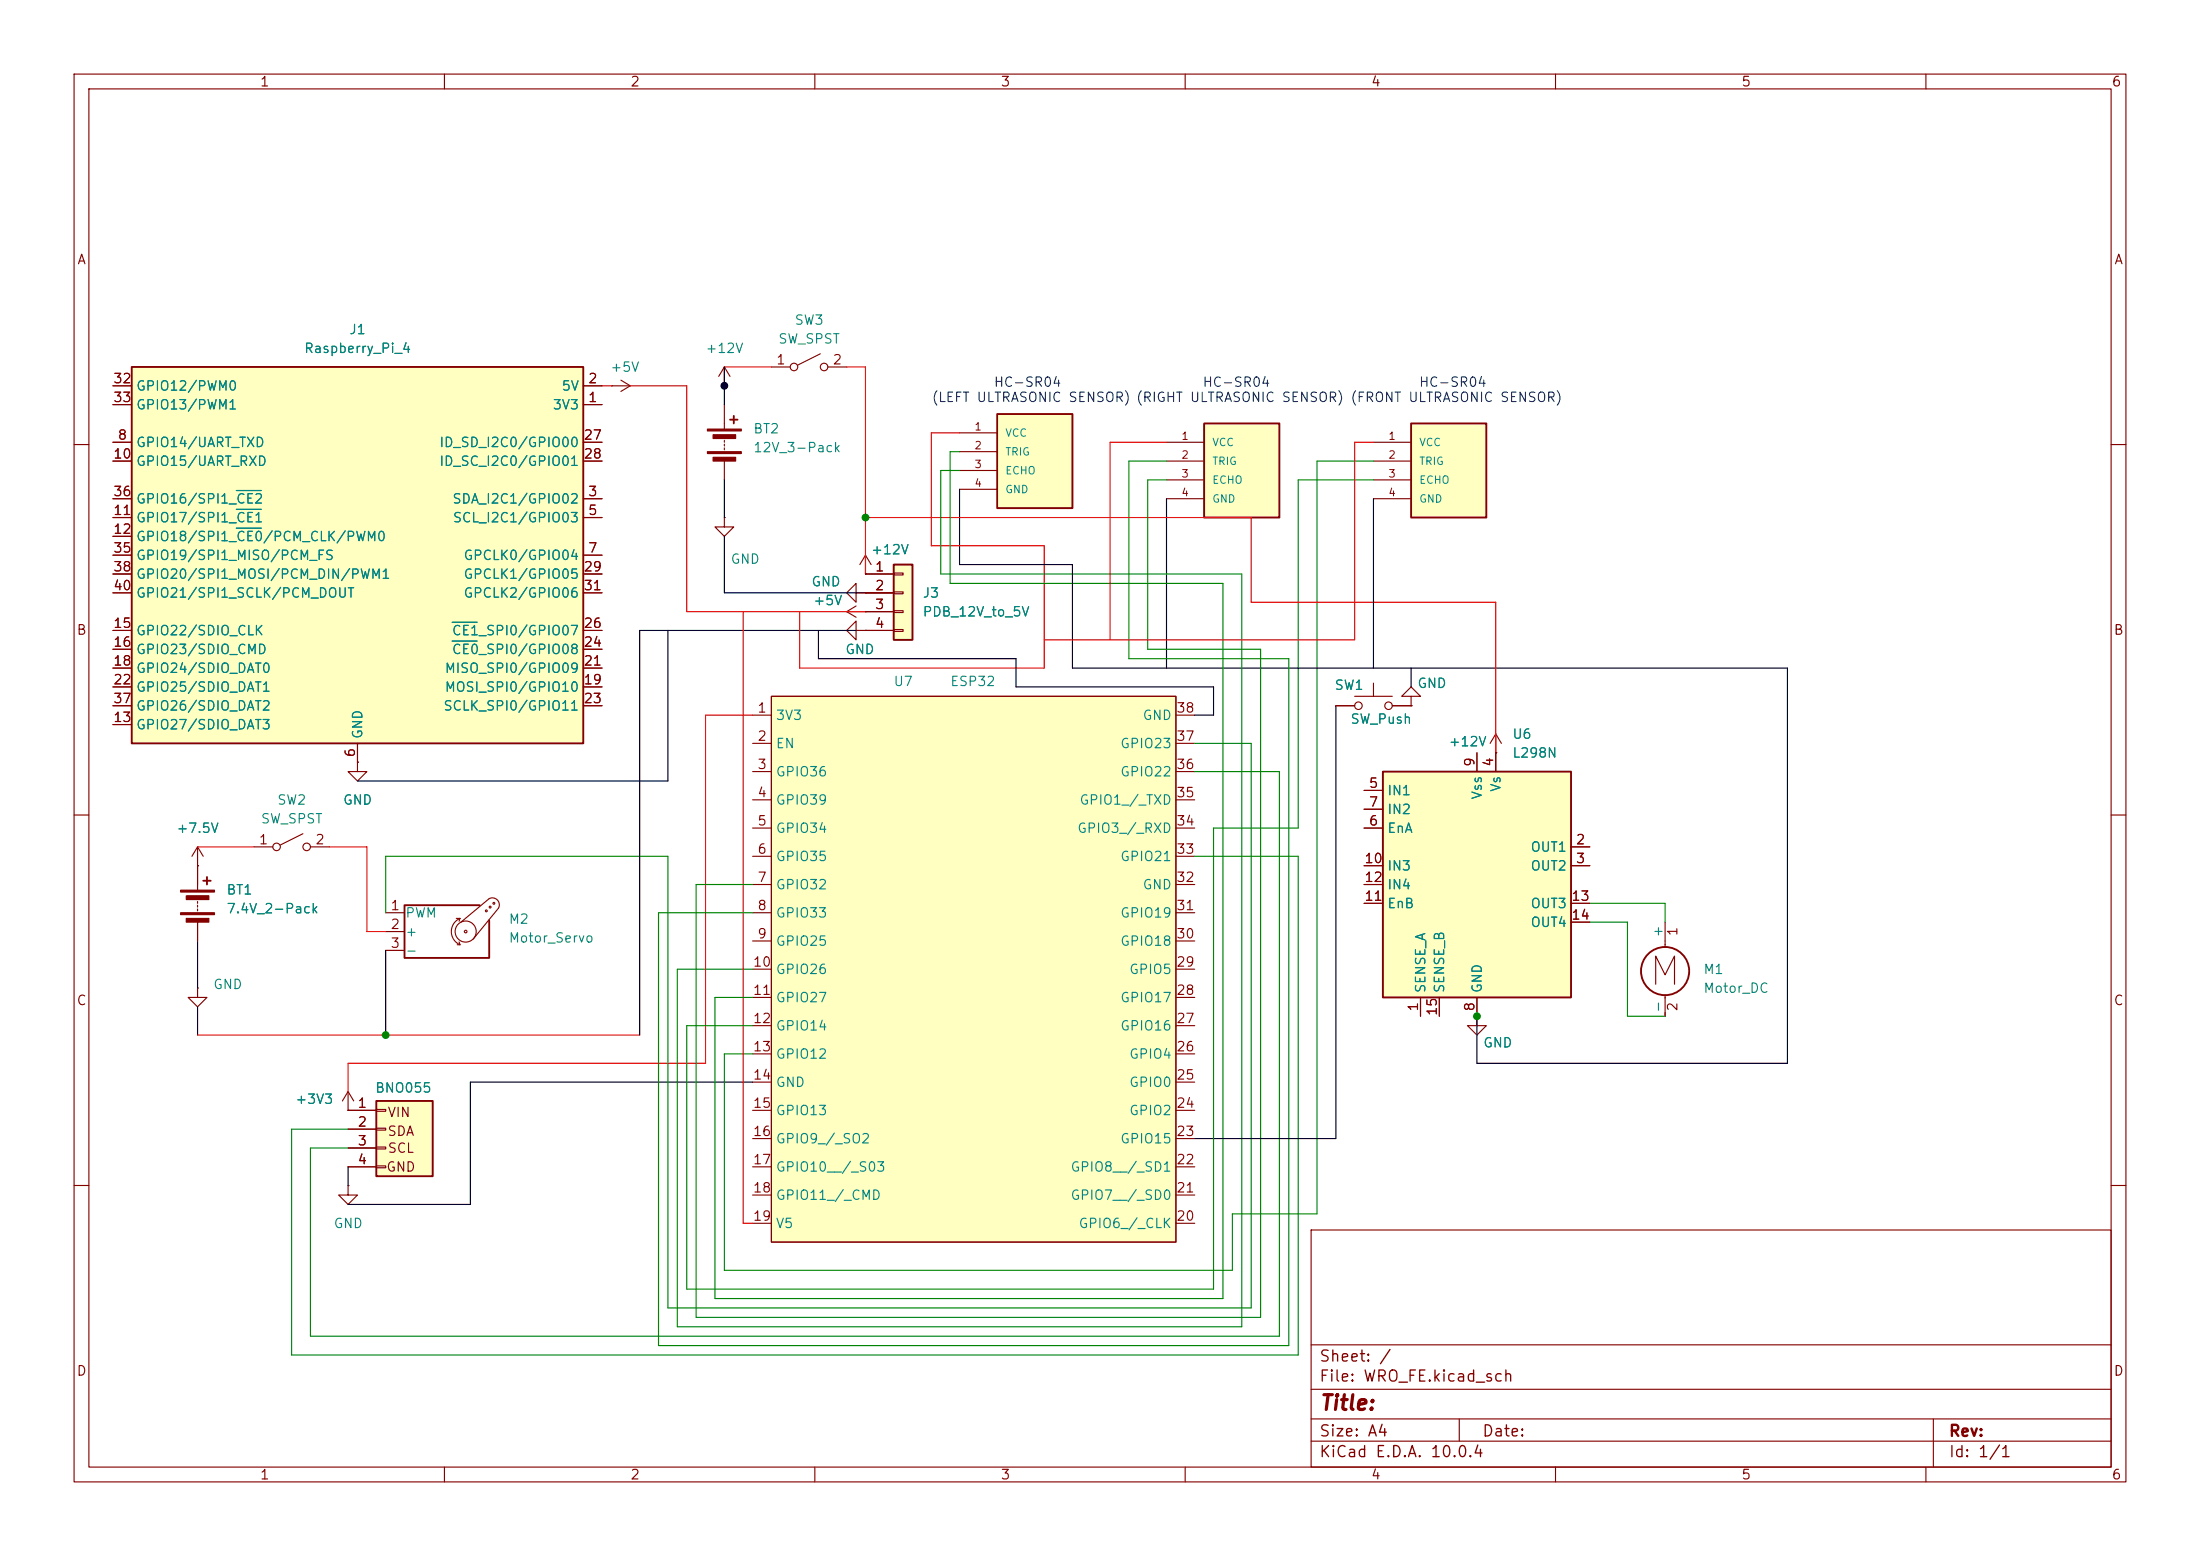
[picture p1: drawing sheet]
<svg xmlns="http://www.w3.org/2000/svg" width="297mm" height="210mm" viewBox="0 0 297 210" stroke-linecap="round" stroke-linejoin="round" font-family="sans-serif">
<g fill="none" stroke="#840000" stroke-width=".15">
<path d="M10 10h277v190h-277zM12 12h273v186h-273zM60 10v2M110 10v2M160 10v2M210 10v2M260 10v2M10 60h2M285 60h2M10 110h2M285 110h2M10 160h2"/>
<path d="M177 166h108v32h-108zM285 160h2M60 198v2M110 198v2M160 198v2M177 194.5h108M177 191.5h108M177 187.5h108M177 181.5h108M197 191.5v3M210 198v2M260 198v2"/>
<path d="M261 191.5v6.5"/>
</g>
<path d="M17.8 49.5h60.9v50.8h-60.9z" fill="#ffffc2"/>
<path d="M17.8 49.5h60.9v50.8h-60.9z" fill="none" stroke="#840000" stroke-width=".25"/>
<g fill="none" stroke="#840000" stroke-width=".15">
<path d="M15.2 54.6h2.6M15.2 52.1h2.6M15.2 59.7h2.6M78.7 54.6h2.6M78.7 52.1h2.6M78.7 59.7h2.6M15.2 67.3h2.6M15.2 69.9h2.6M15.2 74.9h2.6M15.2 62.2h2.6M15.2 72.4h2.6M15.2 77.5h2.6"/>
<path d="M78.7 67.3h2.6M78.7 69.9h2.6M78.7 74.9h2.6M78.7 62.2h2.6M78.7 77.5h2.6M15.2 97.8h2.6M15.2 85.1h2.6M15.2 87.6h2.6M15.2 90.2h2.6M15.2 92.7h2.6M15.2 95.3h2.6M15.2 80h2.6"/>
<path d="M78.7 85.1h2.6M78.7 87.6h2.6M78.7 90.2h2.6M78.7 92.7h2.6M78.7 95.3h2.6M78.7 80h2.6M48.3 100.3v2.6"/>
</g>
<path d="M31.9 68.7h3.4M31.9 71.3h3.4M31.9 66.2h3.4M61 86.5h3.4M61 84h3.4" fill="none" stroke="#008484" stroke-width=".15"/>
<path d="M190.5 57.2h10.2v12.7h-10.2z" fill="#ffffc2"/>
<path d="M190.5 57.2h10.2v12.7h-10.2z" fill="none" stroke="#840000" stroke-width=".25"/>
<path d="M185.4 59.7h5.1M185.4 62.2h5.1M185.4 64.8h5.1M185.4 67.3h5.1" fill="none" stroke="#840000" stroke-width=".15"/>
<path d="M134.6 55.9h10.2v12.7h-10.2z" fill="#ffffc2"/>
<path d="M134.6 55.9h10.2v12.7h-10.2z" fill="none" stroke="#840000" stroke-width=".25"/>
<path d="M129.5 58.4h5.1M129.5 61h5.1M129.5 63.5h5.1M129.5 66h5.1" fill="none" stroke="#840000" stroke-width=".15"/>
<path d="M162.6 57.2h10.1v12.7h-10.1z" fill="#ffffc2"/>
<path d="M162.6 57.2h10.1v12.7h-10.1z" fill="none" stroke="#840000" stroke-width=".25"/>
<path d="M157.5 59.7h5.1M157.5 62.2h5.1M157.5 64.8h5.1M157.5 67.3h5.1M48.3 102.9v1.2h1.2l-1.2 1.3-1.3-1.3h1.3M48.3 102.9h.1M47 160v1.3h1.3l-1.3 1.3-1.3-1.3h1.3M47 160h.1" fill="none" stroke="#840000" stroke-width=".15"/>
<path d="M104.1 94h54.6v73.6h-54.6z" fill="#ffffc2"/>
<g fill="none" stroke="#840000" stroke-width=".15">
<path d="M101.6 96.5h2.5M104.1 94h54.6v73.6h-54.6zM158.7 96.5h2.6M101.6 100.3h2.5M101.6 104.1h2.5M101.6 108h2.5M101.6 111.8h2.5M101.6 115.6h2.5M101.6 119.4h2.5M158.7 100.3h2.6M158.7 104.1h2.6M158.7 108h2.6"/>
<path d="M158.7 111.8h2.6M158.7 115.6h2.6M158.7 119.4h2.6M52.1 123.2h2.5M52.1 125.7h2.5M52.1 128.3h2.5M61.6 124h.5M61.7 127.5h.4M62 127.1l.1 .4M62.1 124a1.93 1.93 0 0 0-1.2 1.7 1.93 1.93 0 0 0 1.2 1.8M62.1 124l-.1 .3M62.2 124.5l3.8-3.2a.94 .94 0 0 1 1.1 .2 .94 .94 0 0 1 .2 1.1l-3.4 4.1"/>
<path d="M101.6 123.2h2.5M101.6 127h2.5M101.6 130.8h2.5M101.6 134.6h2.5M101.6 138.4h2.5M158.7 123.2h2.6M158.7 127h2.6M158.7 130.8h2.6M158.7 134.6h2.6M158.7 138.4h2.6M223.5 132.8v-3.8l1.3 2.6 1.3-2.6v3.8M224.8 124.5v3.3"/>
<path d="M224.8 134.3v2.9M101.6 142.2h2.5M101.6 146.1h2.5M101.6 149.9h2.5M101.6 153.7h2.5M101.6 157.5h2.5M158.7 142.2h2.6M158.7 146.1h2.6M158.7 149.9h2.6M158.7 153.7h2.6M158.7 157.5h2.6M101.6 161.3h2.5"/>
<path d="M101.6 165.1h2.5M158.7 161.3h2.6M158.7 165.1h2.6"/>
<circle cx="62.9" cy="125.7" r=".18"/>
<circle cx="62.9" cy="125.7" r="1.42"/>
<circle cx="65.7" cy="122.9" r=".13"/>
<circle cx="66.2" cy="122.4" r=".13"/>
<circle cx="66.7" cy="121.9" r=".13"/>
</g>
<g fill="none" stroke="#840000" stroke-width=".25">
<path d="M64.8 122.2h-10.2v7.1h11.4v-5.1"/>
<circle cx="224.8" cy="131.1" r="3.3"/>
</g>
<path d="M50.8 148.6h7.6v10.2h-7.6z" fill="#ffffc2"/>
<path d="M27.4 118.9h1M27.9 118.4v1M50.8 148.6h7.6v10.2h-7.6z" fill="none" stroke="#840000" stroke-width=".25"/>
<g fill="none" stroke="#840000" stroke-width=".15">
<path d="M26.7 116.8h.1M26.7 114.3l-.8 1.3M26.7 114.3l.7 1.3M26.7 114.3v5.8M34.3 114.3h2.5M40.9 112.5l-3.1 1.5M41.9 114.3h2.5M26.7 133.4v1.2h1.2l-1.2 1.3-1.3-1.3h1.3M26.7 133.4h.1M26.7 121.7v.2M26.7 122.2v.2M26.7 122.7v.2"/>
<path d="M26.7 124.5v2.5M47 149.9h.1M47 149.9h3.8M47 152.4h3.8M47 154.9h3.8M47 157.5h3.8M47 147.3l-.8 1.3M47 147.3l.8 1.3M47 147.3v2.6M50.8 149.7h1.3v.3h-1.3zM50.8 152.3h1.3v.2h-1.3zM50.8 154.8h1.3v.3h-1.3z"/>
<path d="M50.8 157.4h1.3v.2h-1.3z"/>
<circle cx="37.3" cy="114.3" r=".51"/>
<circle cx="41.4" cy="114.3" r=".51"/>
</g>
<g fill="#840000" stroke="#840000" stroke-width=".15">
<path d="M24.4 120.1h4.6v.3h-4.6z"/>
<path d="M24.4 123.2h4.6v.2h-4.6z"/>
<path d="M25.1 120.9h3.1v.5h-3.1z"/>
<path d="M25.1 124h3.1v.5h-3.1z"/>
</g>
<path d="M120.6 76.2h2.6v10.2h-2.6z" fill="#ffffc2"/>
<path d="M98.6 56.6h1M99.1 56.1v1.1M120.6 76.2h2.6v10.2h-2.6z" fill="none" stroke="#840000" stroke-width=".25"/>
<g fill="none" stroke="#840000" stroke-width=".15">
<path d="M97.8 54.6v3.3M97.8 59.4v.3M97.8 59.9v.3M97.8 69.9v1.2h1.3l-1.3 1.3-1.3-1.3h1.3M97.8 69.9h.1M97.8 60.5v.2M97.8 62.2v2.6M116.8 77.5h.1M116.8 77.5h3.8M116.8 74.9l-.7 1.3M116.8 74.9l.8 1.3M116.8 74.9v2.6"/>
<path d="M120.6 77.3h1.3v.3h-1.3zM120.6 79.9h1.3v.2h-1.3zM114.3 82.6h6.3M114.3 82.6l1.3 .7M115.6 85.1v1.3l-1.3-1.3 1.3-1.3v1.3h1.2M115.6 80v1.3l-1.3-1.3 1.3-1.3v1.3h1.2M115.6 81.8l-1.3 .8M116.8 85.1h.1M116.8 82.6h.1M116.8 80h.1M116.8 80h3.8M116.8 85.1h3.8"/>
<path d="M120.6 82.4h1.3v.3h-1.3zM120.6 85h1.3v.2h-1.3zM199.4 137.2v1.2h1.3l-1.3 1.3-1.3-1.3h1.3M199.4 137.2h.1"/>
</g>
<g fill="#840000" stroke="#840000" stroke-width=".15">
<path d="M95.5 57.9h4.6v.3h-4.6z"/>
<path d="M95.5 61h4.6v.2h-4.6z"/>
<path d="M96.3 58.7h3v.5h-3z"/>
<path d="M96.3 61.7h3v.5h-3z"/>
</g>
<path d="M186.7 104.1h25.4v30.5h-25.4z" fill="#ffffc2"/>
<path d="M186.7 104.1h25.4v30.5h-25.4z" fill="none" stroke="#840000" stroke-width=".25"/>
<g fill="none" stroke="#840000" stroke-width=".15">
<path d="M15.2 52.1h2.6M15.2 54.6h2.6M15.2 59.7h2.6M78.7 52.1h2.6M78.7 54.6h2.6M78.7 59.7h2.6M82.5 52.1h.1M82.5 52.1h2.6M83.8 51.3l1.3 .8M85.1 52.1l-1.3 .7M97.8 52.1h.1M97.8 49.5l-.8 1.3"/>
<path d="M97.8 49.5l.8 1.3M97.8 49.5v2.6M104.1 49.5h2.6M110.7 47.8l-3 1.5M111.8 49.5h2.5M15.2 67.3h2.6M15.2 69.9h2.6M15.2 74.9h2.6M15.2 62.2h2.6M15.2 72.4h2.6M15.2 77.5h2.6M78.7 67.3h2.6"/>
<path d="M78.7 69.9h2.6M78.7 74.9h2.6M78.7 62.2h2.6M78.7 77.5h2.6M116.8 77.5h.1M116.8 77.5h3.8M15.2 95.3h2.6M15.2 97.8h2.6M15.2 85.1h2.6M15.2 87.6h2.6M15.2 90.2h2.6M15.2 92.7h2.6"/>
<path d="M15.2 80h2.6M78.7 95.3h2.6M78.7 85.1h2.6M78.7 87.6h2.6M78.7 90.2h2.6M78.7 92.7h2.6M78.7 80h2.6M116.8 80h.1M116.8 82.6h.1M116.8 85.1h.1M116.8 85.1h3.8M116.8 80h3.8"/>
<path d="M116.8 82.6h3.8M180.3 95.3h2.6M182.9 94h5.1M185.4 92.2v1.8M188 95.3h2.5M190.5 94h-1.3l1.3-1.3 1.3 1.3h-1.3v1.3M190.5 95.3h.1M201.9 99.1v5M201.9 99.1l-.7 1.2M201.9 99.1l.8 1.2M26.7 116.8h.1M26.7 116.8v2.6"/>
<path d="M48.3 102.9h.1M48.3 100.3v2.6M184.1 116.8h2.6M184.1 106.7h2.6M184.1 111.8h2.6M184.1 109.2h2.6M184.1 119.4h2.6M199.4 101.6v2.5M201.9 101.6h.1M212.1 114.3h2.5M212.1 116.8h2.5M26.7 124.5v2.5"/>
<path d="M184.1 121.9h2.6M191.8 134.6v2.6M194.3 134.6v2.6M199.4 137.2h.1M199.4 134.6v2.6M212.1 121.9h2.5M212.1 124.5h2.5M47 149.9h.1M47 149.9h3.8M47 152.4h3.8M47 154.9h3.8M47 157.5h3.8"/>
<circle cx="107.2" cy="49.5" r=".51"/>
<circle cx="111.3" cy="49.5" r=".51"/>
<circle cx="183.4" cy="95.3" r=".51"/>
<circle cx="187.5" cy="95.3" r=".51"/>
</g>
<path d="M129.5 61h-1.2v17.7h36.8v96.6h-68.6v-40.7h5.1M129.5 63.5h-2.5v14h40.6v101.6h-76.2v-48.3h10.2M157.5 62.2h-5.1v26.7h21.6v92.7h-85.1v-58.4h12.7M157.5 64.8h-2.6v22.8h15.3v90.2h-76.2v-58.4h7.6M185.4 62.2h-7.6v101.6h-11.4v7.7h-68.6v-29.3h3.8M185.4 64.8h-10.1v47h-11.5v62.2h-71.1v-35.6h8.9M161.3 115.6h14v67.3h-135.9v-30.5h7.6M161.3 104.1h11.4v76.2h-130.8v-25.4h5.1M161.3 100.3h7.6v76.2h-78.7v-60.9h-38.1v7.6M214.6 124.5h5.1v12.7h5.1M214.6 121.9h10.2v2.6" fill="none" stroke="#008400" stroke-width=".15"/>
<g fill="none" stroke="#f00" stroke-width=".15">
<path d="M81.3 52.1h1.2M85.1 52.1h7.6v30.5h24.1M97.8 49.5h6.3M114.3 49.5h2.5v28M129.5 58.4h-3.8v15.3h15.3v16.5h-33.1v-7.6M157.5 59.7h-7.6v26.7M185.4 59.7h-2.5v26.7h-41.9M116.8 69.9h52.1v11.4h33v20.3M100.3 82.6v82.5h1.3M101.6 96.5h-6.4v47h-48.2v3.8M26.7 114.3h7.6M44.4 114.3h5.1v11.4h2.6"/>
<path d="M26.7 139.7h59.7"/>
</g>
<g fill="none" stroke="#000" stroke-width=".15">
<path d="M97.8 49.5v5.1M97.8 64.8v5.1M97.8 72.4v7.6h22.8M129.5 66v10.2h15.3v14h96.5v53.3h-41.9v-6.3M157.5 67.3v22.9M185.4 67.3v22.9M90.2 85.1v20.3h-41.9M110.5 85.1v3.8h26.7v3.8h26.6v3.8h-2.5M115.6 85.1h-29.2v54.6M180.3 95.3v58.4h-19M190.5 90.2v2.5M26.7 127v6.4"/>
<path d="M26.7 135.9v3.8M52.1 128.3v11.4M47 157.5v2.5M101.6 146.1h-38.1v16.5h-16.5"/>
</g>
<path d="M31.9 68.7h3.4M31.9 71.3h3.4M31.9 66.2h3.4M61 86.5h3.4M61 84h3.4" fill="none" stroke="#008484" stroke-width=".15"/>
<g fill="#008400" stroke="#008400" stroke-width=".14">
<circle cx="199.4" cy="137.2" r=".46"/>
<circle cx="116.8" cy="69.9" r=".46"/>
<circle cx="52.1" cy="139.7" r=".46"/>
</g>
<circle cx="97.8" cy="52.1" r=".46" fill="#000" stroke="#000" stroke-width=".14"/>
<text font-size="2" fill="#840000" x="178" y="190.8">Title:</text>
<g font-size="1.5" fill="#840000">
<text x="178" y="184.2">Sheet: /</text>
<text x="178" y="186.9">File: WRO_FE.kicad_sch</text>
<text x="178" y="197.1">KiCad E.D.A. 10.0.4</text>
<text x="178" y="194.3">Size: A4</text>
<text x="200" y="194.3">Date:</text>
<text x="263" y="194.3">Rev:</text>
<text x="263" y="197.1">Id: 1/1</text>
</g>
<g font-size="1.3" fill="#840000">
<text x="35" y="12">1</text>
<text x="85" y="12">2</text>
<text x="135" y="12">3</text>
<text x="185" y="12">4</text>
<text x="235" y="12">5</text>
<text x="285" y="12">6</text>
<text x="10.3" y="36">A</text>
<text x="285.3" y="36">A</text>
<text x="15.2" y="52">32</text>
<text x="79.3" y="52">2</text>
<text x="104.7" y="49.5">1</text>
<text x="112.3" y="49.5">2</text>
<text x="15.2" y="54.6">33</text>
<text x="15.8" y="59.7">8</text>
<text x="78.7" y="59.7">27</text>
<text x="79.3" y="54.6">1</text>
<text x="15.2" y="62.2">10</text>
<text x="78.7" y="62.2">28</text>
<text x="15.2" y="69.8">11</text>
<text x="15.2" y="67.3">36</text>
<text x="79.3" y="67.3">3</text>
<text x="79.3" y="69.8">5</text>
<text x="15.2" y="72.4">12</text>
<text x="15.2" y="74.9">35</text>
<text x="15.2" y="77.4">38</text>
<text x="78.7" y="77.4">29</text>
<text x="79.3" y="74.9">7</text>
<text x="118" y="77.4">1</text>
<text x="15.2" y="80">40</text>
<text x="78.7" y="80">31</text>
<text x="118" y="80">2</text>
<text x="118" y="82.5">3</text>
<text x="10.3" y="86">B</text>
<text x="15.2" y="85.1">15</text>
<text x="15.2" y="87.6">16</text>
<text x="78.7" y="87.6">24</text>
<text x="78.7" y="85.1">26</text>
<text x="118" y="85.1">4</text>
<text x="285.3" y="86">B</text>
<text x="15.2" y="90.1">18</text>
<text x="15.2" y="92.7">22</text>
<text x="15.2" y="95.2">37</text>
<text x="78.7" y="92.7">19</text>
<text x="78.7" y="90.1">21</text>
<text x="78.7" y="95.2">23</text>
<text x="15.2" y="97.8">13</text>
<text x="102.2" y="96.5">1</text>
<text x="102.2" y="100.3">2</text>
<text x="158.7" y="100.3">37</text>
<text x="158.7" y="96.5">38</text>
<text x="48.2" y="102.3" transform="rotate(-90 48.2 102.3)">6</text>
<text x="102.2" y="104.1">3</text>
<text x="102.2" y="107.9">4</text>
<text x="158.7" y="107.9">35</text>
<text x="158.7" y="104.1">36</text>
<text x="184.7" y="106.7">5</text>
<text x="199.4" y="103.6" transform="rotate(-90 199.4 103.6)">9</text>
<text x="201.9" y="103.6" transform="rotate(-90 201.9 103.6)">4</text>
<text x="102.2" y="111.7">5</text>
<text x="158.7" y="111.7">34</text>
<text x="184.7" y="111.7">6</text>
<text x="184.7" y="109.2">7</text>
<text x="34.9" y="114.3">1</text>
<text x="42.5" y="114.3">2</text>
<text x="102.2" y="115.5">6</text>
<text x="102.2" y="119.4">7</text>
<text x="158.7" y="119.4">32</text>
<text x="158.7" y="115.5">33</text>
<text x="184.1" y="116.8">10</text>
<text x="184.1" y="119.4">12</text>
<text x="212.7" y="114.3">2</text>
<text x="212.7" y="116.8">3</text>
<text x="52.6" y="123.2">1</text>
<text x="52.6" y="125.7">2</text>
<text x="102.2" y="123.2">8</text>
<text x="158.7" y="123.2">31</text>
<text x="184.1" y="121.9">11</text>
<text x="212" y="121.9">13</text>
<text x="212" y="124.4">14</text>
<text x="52.6" y="128.2">3</text>
<text x="101.6" y="130.8">10</text>
<text x="102.2" y="127">9</text>
<text x="158.7" y="130.8">29</text>
<text x="158.7" y="127">30</text>
<text x="226.8" y="126.4" transform="rotate(-90 226.8 126.4)">1</text>
<text x="10.3" y="136">C</text>
<text x="101.6" y="134.6">11</text>
<text x="158.7" y="134.6">28</text>
<text x="191.7" y="136.6" transform="rotate(-90 191.7 136.6)">1</text>
<text x="194.3" y="137.2" transform="rotate(-90 194.3 137.2)">15</text>
<text x="199.4" y="136.6" transform="rotate(-90 199.4 136.6)">8</text>
<text x="226.8" y="136.6" transform="rotate(-90 226.8 136.6)">2</text>
<text x="285.3" y="136">C</text>
<text x="101.6" y="138.4">12</text>
<text x="101.6" y="142.2">13</text>
<text x="158.7" y="142.2">26</text>
<text x="158.7" y="138.4">27</text>
<text x="48.2" y="149.8">1</text>
<text x="101.6" y="146">14</text>
<text x="101.6" y="149.8">15</text>
<text x="158.7" y="149.8">24</text>
<text x="158.7" y="146">25</text>
<text x="48.2" y="152.4">2</text>
<text x="48.2" y="154.9">3</text>
<text x="52.2" y="153.6">SDA</text>
<text x="52.2" y="151.1">VIN</text>
<text x="52.2" y="155.9">SCL</text>
<text x="101.6" y="153.6">16</text>
<text x="158.7" y="153.6">23</text>
<text x="48.2" y="157.5">4</text>
<text x="52.1" y="158.5">GND</text>
<text x="101.6" y="157.5">17</text>
<text x="101.6" y="161.3">18</text>
<text x="158.7" y="161.3">21</text>
<text x="158.7" y="157.5">22</text>
<text x="101.6" y="165.1">19</text>
<text x="158.7" y="165.1">20</text>
<text x="10.3" y="186">D</text>
<text x="285.3" y="186">D</text>
<text x="35" y="200">1</text>
<text x="85" y="200">2</text>
<text x="135" y="200">3</text>
<text x="185" y="200">4</text>
<text x="235" y="200">5</text>
<text x="285" y="200">6</text>
</g>
<g font-size="1.3" fill="#008484">
<text x="41" y="48">Raspberry_Pi_4</text>
<text x="47.1" y="45.4">J1</text>
<text x="95.1" y="48">+12V</text>
<text x="105" y="46.7">SW_SPST</text>
<text x="107.2" y="44.2">SW3</text>
<text x="18.3" y="53">GPIO12/PWM0</text>
<text x="75.7" y="53">5V</text>
<text x="82.3" y="50.5">+5V</text>
<text x="18.3" y="55.6">GPIO13/PWM1</text>
<text x="74.5" y="55.6">3V3</text>
<text x="101.6" y="58.8">BT2</text>
<text x="18.3" y="60.7">GPIO14/UART_TXD</text>
<text x="18.3" y="63.2">GPIO15/UART_RXD</text>
<text x="59.2" y="60.7">ID_SD_I2C0/GPIO00</text>
<text x="59.2" y="63.2">ID_SC_I2C0/GPIO01</text>
<text x="101.6" y="61.4">12V_3-Pack</text>
<text x="18.3" y="70.8">GPIO17/SPI1_CE1</text>
<text x="18.3" y="68.3">GPIO16/SPI1_CE2</text>
<text x="61" y="68.3">SDA_I2C1/GPIO02</text>
<text x="61" y="70.8">SCL_I2C1/GPIO03</text>
<text x="18.3" y="73.4">GPIO18/SPI1_CE0/PCM_CLK/PWM0</text>
<text x="18.3" y="75.9">GPIO19/SPI1_MISO/PCM_FS</text>
<text x="62.5" y="75.9">GPCLK0/GPIO04</text>
<text x="98.5" y="76.4">GND</text>
<text x="117.5" y="75.1">+12V</text>
<text x="18.3" y="78.4">GPIO20/SPI1_MOSI/PCM_DIN/PWM1</text>
<text x="18.3" y="81">GPIO21/SPI1_SCLK/PCM_DOUT</text>
<text x="62.5" y="78.4">GPCLK1/GPIO05</text>
<text x="62.5" y="81">GPCLK2/GPIO06</text>
<text x="109.5" y="79.5">GND</text>
<text x="109.7" y="82">+5V</text>
<text x="124.5" y="81">J3</text>
<text x="124.5" y="83.5">PDB_12V_to_5V</text>
<text x="18.3" y="86.1">GPIO22/SDIO_CLK</text>
<text x="18.3" y="88.6">GPIO23/SDIO_CMD</text>
<text x="60.9" y="88.6">CE0_SPI0/GPIO08</text>
<text x="60.9" y="86.1">CE1_SPI0/GPIO07</text>
<text x="114" y="88.6">GND</text>
<text x="18.3" y="91.1">GPIO24/SDIO_DAT0</text>
<text x="18.3" y="93.7">GPIO25/SDIO_DAT1</text>
<text x="59.9" y="93.7">MOSI_SPI0/GPIO10</text>
<text x="59.9" y="91.1">MISO_SPI0/GPIO09</text>
<text x="120.5" y="92.9">U7</text>
<text x="128.2" y="92.9">ESP32</text>
<text x="180.1" y="93.4">SW1</text>
<text x="191.3" y="93.2">GND</text>
<text x="18.3" y="98.8">GPIO27/SDIO_DAT3</text>
<text x="18.3" y="96.2">GPIO26/SDIO_DAT2</text>
<text x="49.2" y="99.8" transform="rotate(-90 49.2 99.8)">GND</text>
<text x="59.8" y="96.2">SCLK_SPI0/GPIO11</text>
<text x="104.6" y="97.5">3V3</text>
<text x="104.6" y="101.3">EN</text>
<text x="151.1" y="101.3">GPIO23</text>
<text x="154.2" y="97.5">GND</text>
<text x="182.2" y="98">SW_Push</text>
<text x="195.5" y="101">+12V</text>
<text x="204.1" y="100">U6</text>
<text x="104.6" y="105.1">GPIO36</text>
<text x="151.1" y="105.1">GPIO22</text>
<text x="187.2" y="107.7">IN1</text>
<text x="200.4" y="108" transform="rotate(-90 200.4 108)">Vss</text>
<text x="202.9" y="107" transform="rotate(-90 202.9 107)">Vs</text>
<text x="204.1" y="102.6">L298N</text>
<text x="23.7" y="112.7">+7.5V</text>
<text x="35.1" y="111.5">SW_SPST</text>
<text x="37.3" y="108.9">SW2</text>
<text x="46.2" y="108.9">GND</text>
<text x="104.6" y="108.9">GPIO39</text>
<text x="104.6" y="112.7">GPIO34</text>
<text x="145.3" y="112.7">GPIO3_/_RXD</text>
<text x="145.6" y="108.9">GPIO1_/_TXD</text>
<text x="187.2" y="112.7">EnA</text>
<text x="187.2" y="110.2">IN2</text>
<text x="104.6" y="116.5">GPIO35</text>
<text x="151.1" y="116.5">GPIO21</text>
<text x="187.2" y="117.8">IN3</text>
<text x="206.5" y="115.3">OUT1</text>
<text x="206.5" y="117.8">OUT2</text>
<text x="30.5" y="121">BT1</text>
<text x="30.5" y="123.6">7.4V_2-Pack</text>
<text x="54.6" y="124.2">PWM</text>
<text x="68.6" y="125">M2</text>
<text x="104.6" y="120.4">GPIO32</text>
<text x="104.6" y="124.2">GPIO33</text>
<text x="151.1" y="124.2">GPIO19</text>
<text x="154.2" y="120.4">GND</text>
<text x="187.2" y="122.9">EnB</text>
<text x="187.2" y="120.4">IN4</text>
<text x="206.5" y="122.9">OUT3</text>
<text x="206.5" y="125.4">OUT4</text>
<text x="54.6" y="126.7">+</text>
<text x="54.6" y="129.2">-</text>
<text x="68.6" y="127.5">Motor_Servo</text>
<text x="104.6" y="128">GPIO25</text>
<text x="104.6" y="131.8">GPIO26</text>
<text x="151.1" y="128">GPIO18</text>
<text x="152.4" y="131.8">GPIO5</text>
<text x="224.8" y="126.6" transform="rotate(-90 224.8 126.6)">+</text>
<text x="229.9" y="131.8">M1</text>
<text x="28.7" y="133.8">GND</text>
<text x="104.6" y="135.6">GPIO27</text>
<text x="151.1" y="135.6">GPIO17</text>
<text x="192.7" y="134.1" transform="rotate(-90 192.7 134.1)">SENSE_A</text>
<text x="195.3" y="134.1" transform="rotate(-90 195.3 134.1)">SENSE_B</text>
<text x="200.4" y="134.1" transform="rotate(-90 200.4 134.1)">GND</text>
<text x="224.8" y="136.8" transform="rotate(-90 224.8 136.8)">-</text>
<text x="229.9" y="134.3">Motor_DC</text>
<text x="104.6" y="139.4">GPIO14</text>
<text x="104.6" y="143.2">GPIO12</text>
<text x="151.1" y="139.4">GPIO16</text>
<text x="152.4" y="143.2">GPIO4</text>
<text x="200.1" y="141.7">GND</text>
<text x="39.8" y="149.3">+3V3</text>
<text x="50.6" y="147.8">BNO055</text>
<text x="104.6" y="147">GND</text>
<text x="152.4" y="147">GPIO0</text>
<text x="104.6" y="150.8">GPIO13</text>
<text x="104.6" y="154.6">GPIO9_/_SO2</text>
<text x="151.1" y="154.6">GPIO15</text>
<text x="152.4" y="150.8">GPIO2</text>
<text x="104.6" y="158.5">GPIO10__/_S03</text>
<text x="144.4" y="158.5">GPIO8__/_SD1</text>
<text x="45" y="166.1">GND</text>
<text x="104.6" y="162.3">GPIO11_/_CMD</text>
<text x="104.6" y="166.1">V5</text>
<text x="144.4" y="162.3">GPIO7__/_SD0</text>
<text x="145.5" y="166.1">GPIO6_/_CLK</text>
</g>
<g font-size="1.3" fill="#0000c2">
<text x="134.1" y="52.5">HC-SR04</text>
<text x="162.3" y="52.5">HC-SR04</text>
<text x="191.5" y="52.5">HC-SR04</text>
<text x="125.7" y="54.6">(LEFT ULTRASONIC SENSOR) (RIGHT ULTRASONIC SENSOR) (FRONT ULTRASONIC SENSOR)</text>
</g>
<g font-size="1" fill="#840000">
<text x="131.5" y="58.3">1</text>
<text x="159.4" y="59.6">1</text>
<text x="187.3" y="59.6">1</text>
<text x="131.5" y="60.9">2</text>
<text x="131.5" y="63.4">3</text>
<text x="131.5" y="66">4</text>
<text x="159.4" y="62.2">2</text>
<text x="159.4" y="64.7">3</text>
<text x="187.3" y="62.2">2</text>
<text x="187.3" y="64.7">3</text>
<text x="159.4" y="67.2">4</text>
<text x="187.3" y="67.2">4</text>
</g>
<g font-size="1" fill="#008484">
<text x="135.6" y="59.2">VCC</text>
<text x="135.6" y="61.7">TRIG</text>
<text x="135.6" y="64.3">ECHO</text>
<text x="163.6" y="60.5">VCC</text>
<text x="163.6" y="63">TRIG</text>
<text x="163.6" y="65.5">ECHO</text>
<text x="191.5" y="60.5">VCC</text>
<text x="191.5" y="63">TRIG</text>
<text x="191.5" y="65.5">ECHO</text>
<text x="135.6" y="66.8">GND</text>
<text x="163.6" y="68.1">GND</text>
<text x="191.5" y="68.1">GND</text>
</g>
</svg>
